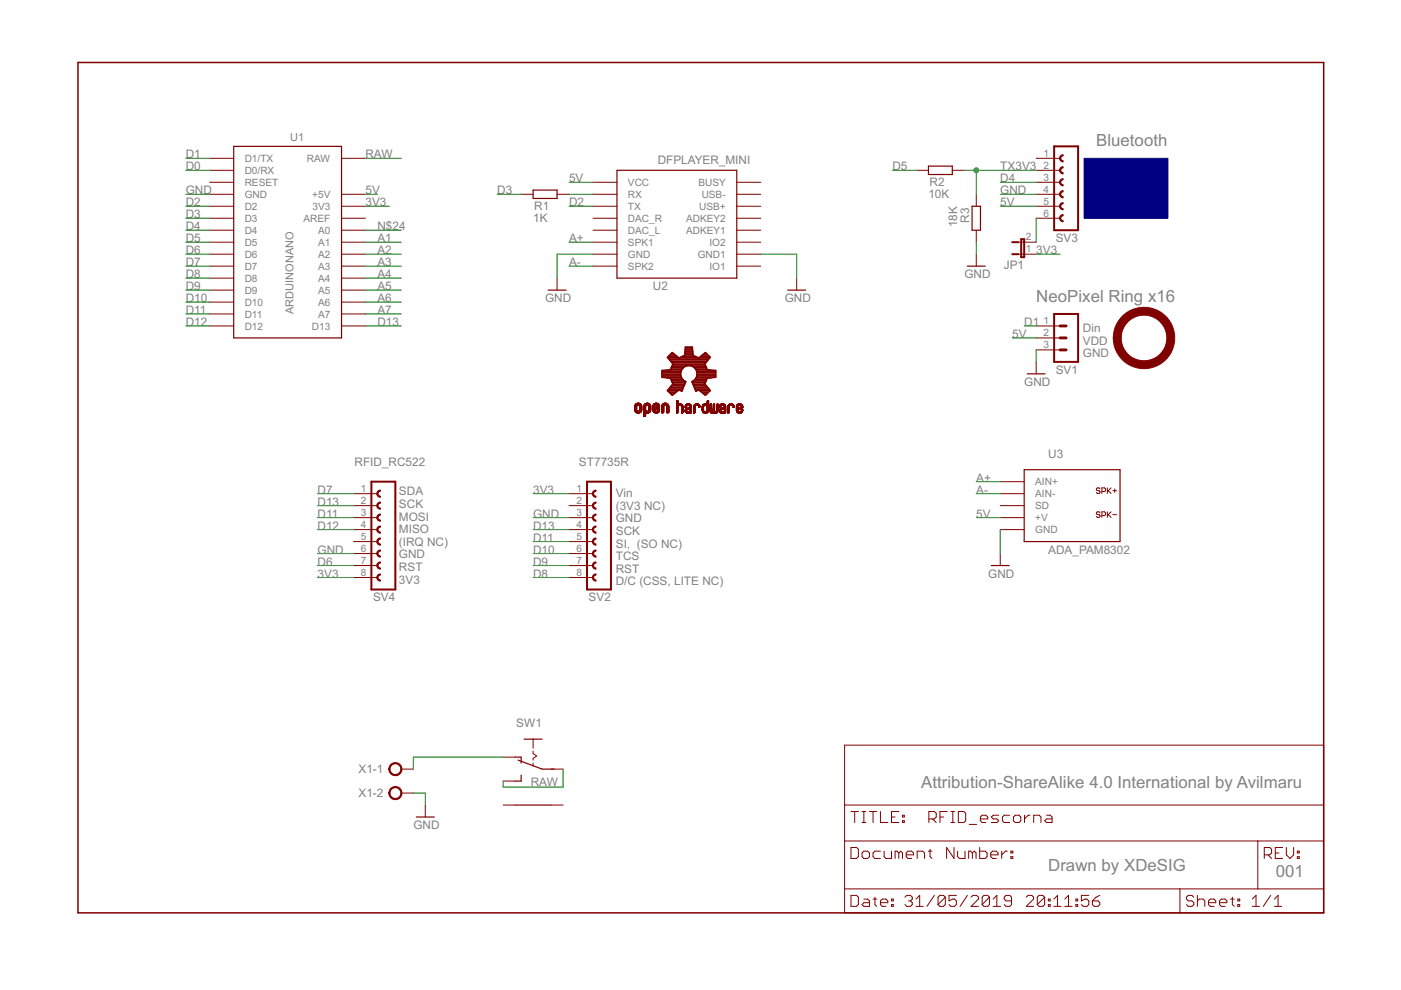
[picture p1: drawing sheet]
<svg xmlns="http://www.w3.org/2000/svg" width="297mm" height="210mm" viewBox="0 0 297 210" stroke-linecap="round" stroke-linejoin="round" font-family="sans-serif">
<g fill="#800000" stroke="#800000" stroke-width=".21">
<path d="M237.7 67.3a6.5 6.5 0 0 1 10.4 .9 6.5 6.5 0 0 1-3.8 9.7 6.5 6.5 0 0 1-8.3-6.3h1.7a4.8 4.8 0 0 1 7-4.3 4.8 4.8 0 0 1 .6 8.3 4.8 4.8 0 0 1-7.6-3.4v-.6h-1.7a6.4 6.4 0 0 1 1.7-4.3z" fill-rule="evenodd"/>
<path d="M80.1 109.2l.5-.2v.2a.51 .51 0 0 0-.4 .5 .51 .51 0 0 0 .4 .6v.2a.76 .76 0 0 1-.7-.5 .76 .76 0 0 1 .2-.8z" fill-rule="evenodd"/>
<path d="M80.1 106.7l.5-.3v.3a.51 .51 0 0 0-.4 .5 .51 .51 0 0 0 .4 .5v.3a.76 .76 0 0 1-.7-.5 .76 .76 0 0 1 .2-.8z" fill-rule="evenodd"/>
<path d="M80.1 104.1l.5-.2v.3a.51 .51 0 0 0-.4 .5 .51 .51 0 0 0 .4 .5v.2a.76 .76 0 0 1-.7-.4 .76 .76 0 0 1 .2-.9z" fill-rule="evenodd"/>
<path d="M80.1 114.3l.5-.2v.2a.51 .51 0 0 0-.4 .5 .51 .51 0 0 0 .4 .5v.3a.77 .77 0 0 1-.7-.5 .77 .77 0 0 1 .2-.8z" fill-rule="evenodd"/>
<path d="M80.1 111.7l.5-.2v.3a.51 .51 0 0 0-.4 .5 .51 .51 0 0 0 .4 .5v.3a.76 .76 0 0 1-.7-.5 .76 .76 0 0 1 .2-.9z" fill-rule="evenodd"/>
<path d="M80.1 121.9l.5-.2v.2a.51 .51 0 0 0-.4 .5 .51 .51 0 0 0 .4 .6v.2a.77 .77 0 0 1-.7-.5 .77 .77 0 0 1 .2-.8z" fill-rule="evenodd"/>
<path d="M80.1 119.4l.5-.3v.3a.51 .51 0 0 0-.4 .5 .51 .51 0 0 0 .4 .5v.3a.77 .77 0 0 1-.7-.5 .77 .77 0 0 1 .2-.8z" fill-rule="evenodd"/>
<path d="M80.1 116.8l.5-.2v.3a.51 .51 0 0 0-.4 .5 .51 .51 0 0 0 .4 .5v.2a.77 .77 0 0 1-.7-.4 .77 .77 0 0 1 .2-.9z" fill-rule="evenodd"/>
<path d="M125.8 109.2l.6-.2v.2a.51 .51 0 0 0-.6 .5 .51 .51 0 0 0 .6 .6v.2a.77 .77 0 0 1-.7-.5 .77 .77 0 0 1 .1-.8z" fill-rule="evenodd"/>
<path d="M125.8 106.7l.6-.3v.3a.51 .51 0 0 0-.6 .5 .51 .51 0 0 0 .6 .5v.3a.77 .77 0 0 1-.7-.5 .77 .77 0 0 1 .1-.8z" fill-rule="evenodd"/>
<path d="M125.8 104.1l.6-.2v.3a.51 .51 0 0 0-.6 .5 .51 .51 0 0 0 .6 .5v.2a.77 .77 0 0 1-.7-.4 .77 .77 0 0 1 .1-.9z" fill-rule="evenodd"/>
<path d="M125.8 114.3l.6-.2v.2a.51 .51 0 0 0-.6 .5 .51 .51 0 0 0 .6 .5v.3a.78 .78 0 0 1-.7-.5 .78 .78 0 0 1 .1-.8z" fill-rule="evenodd"/>
<path d="M125.8 111.7l.6-.2v.3a.51 .51 0 0 0-.6 .5 .51 .51 0 0 0 .6 .5v.3a.77 .77 0 0 1-.7-.5 .77 .77 0 0 1 .1-.9z" fill-rule="evenodd"/>
<path d="M125.8 121.9l.6-.2v.2a.51 .51 0 0 0-.6 .5 .51 .51 0 0 0 .6 .6v.2a.78 .78 0 0 1-.7-.5 .78 .78 0 0 1 .1-.8z" fill-rule="evenodd"/>
<path d="M125.8 119.4l.6-.3v.3a.51 .51 0 0 0-.6 .5 .51 .51 0 0 0 .6 .5v.3a.78 .78 0 0 1-.7-.5 .78 .78 0 0 1 .1-.8z" fill-rule="evenodd"/>
<path d="M125.8 116.8l.6-.2v.3a.51 .51 0 0 0-.6 .5 .51 .51 0 0 0 .6 .5v.2a.78 .78 0 0 1-.7-.4 .78 .78 0 0 1 .1-.9z" fill-rule="evenodd"/>
<path d="M224.9 38.1l.5-.2v.2a.51 .51 0 0 0-.5 .6 .51 .51 0 0 0 .5 .5v.2a.77 .77 0 0 1-.7-.5 .77 .77 0 0 1 .2-.8z" fill-rule="evenodd"/>
<path d="M224.9 35.6l.5-.3v.3a.51 .51 0 0 0-.5 .5 .51 .51 0 0 0 .5 .5v.3a.77 .77 0 0 1-.7-.5 .77 .77 0 0 1 .2-.8z" fill-rule="evenodd"/>
<path d="M224.9 33l.5-.2v.3a.51 .51 0 0 0-.5 .5 .51 .51 0 0 0 .5 .5v.2a.77 .77 0 0 1-.7-.4 .77 .77 0 0 1 .2-.9z" fill-rule="evenodd"/>
<path d="M224.9 43.2l.5-.2v.2a.51 .51 0 0 0-.5 .5 .51 .51 0 0 0 .5 .5v.3a.77 .77 0 0 1-.7-.5 .77 .77 0 0 1 .2-.8z" fill-rule="evenodd"/>
<path d="M224.9 40.6l.5-.2v.3a.51 .51 0 0 0-.5 .5 .51 .51 0 0 0 .5 .5v.3a.77 .77 0 0 1-.7-.5 .77 .77 0 0 1 .2-.9z" fill-rule="evenodd"/>
<path d="M224.9 45.7l.5-.2v.3a.51 .51 0 0 0-.5 .5 .51 .51 0 0 0 .5 .5v.2a.77 .77 0 0 1-.7-.4 .77 .77 0 0 1 .2-.9z" fill-rule="evenodd"/>
<path d="M82.8 162.1a1.4 1.4 0 0 1 2.2 .3 1.4 1.4 0 0 1-.8 2 1.4 1.4 0 0 1-1.8-1.3h.3a1.15 1.15 0 0 1 1.6-1.1 1.15 1.15 0 0 1 .3 1.9 1.15 1.15 0 0 1-1.9-.5v-.3h-.3z" fill-rule="evenodd"/>
<path d="M82.8 167.2a1.4 1.4 0 0 1 2.2 .2 1.4 1.4 0 0 1-.8 2.1 1.4 1.4 0 0 1-1.8-1.4h.3a1.15 1.15 0 0 1 1.6-1 1.15 1.15 0 0 1 .3 1.9 1.15 1.15 0 0 1-1.9-.6v-.3h-.3z" fill-rule="evenodd"/>
</g>
<path d="M16.5 13.3h264.1v180.2h-264.1z" fill="none" stroke="#800000" stroke-width=".32"/>
<g fill="none" stroke="#800000" stroke-width=".21">
<path d="M44.5 33.6h5.1M44.5 36.1h5.1M44.5 38.7h5.1M72.4 33.6h5.1M125.7 38.7h5.1M156.2 38.7h5.1M194.3 36.1h2.5M201.9 36.1h2.5M219.7 33.6h5.1M219.7 36.1h5.1M219.7 38.7h5.1M44.5 41.2h5.1"/>
<path d="M44.5 43.7h5.1M44.5 46.3h5.1M44.5 48.8h5.1M44.5 51.4h5.1M44.5 53.9h5.1M44.5 56.4h5.1M44.5 59h5.1M72.4 41.2h5.1M72.4 43.7h5.1M72.4 46.3h5.1M72.4 48.8h5.1M72.4 51.4h5.1"/>
<path d="M72.4 53.9h5.1M72.4 56.4h5.1M72.4 59h5.1M110.5 41.2h2.5M118.1 41.2h2.5M118.1 59v2.5M125.7 41.2h5.1M125.7 43.7h5.1M125.7 46.3h5.1M125.7 48.8h5.1M125.7 51.4h5.1M125.7 53.9h5.1"/>
<path d="M125.7 56.4h5.1M156.2 41.2h5.1M156.2 43.7h5.1M156.2 46.3h5.1M156.2 48.8h5.1M156.2 51.4h5.1M156.2 53.9h5.1M156.2 56.4h5.1M168.9 59v2.5M207 41.2v2.5M207 48.8v2.6M207 53.9v2.5"/>
<path d="M215.9 51.4h3.8M215.9 53.9h3.8M219.7 41.2h5.1M219.7 43.7h5.1M219.7 46.3h5.1M44.5 61.5h5.1M44.5 64.1h5.1M44.5 66.6h5.1M44.5 69.1h5.1M72.4 61.5h5.1M72.4 64.1h5.1M72.4 66.6h5.1"/>
<path d="M72.4 69.1h5.1M219.7 69.1h5.1M219.7 71.6h5.1M219.7 74.2h5.1M219.7 76.7v2.6M134.6 87h.4M134.6 86.9l.4 .1M134.6 86.9h.4M134.6 86.8h.4M134.6 86.7h.4M134.6 86.6h.4M134.6 86.5h.4"/>
<path d="M134.6 86.4h.4M134.6 86.3h.4M134.6 86.2h.4M134.6 86.1h.4M134.6 87.1l.6 .1M134.6 87.1h.5M134.6 87l.5 .1M134.6 86h.4M134.7 87.2h.6M134.7 87.2h1.3M134.7 85.8h1.3M134.7 85.7l1.2 .1"/>
<path d="M134.7 87.3h1.2M134.7 85.7h1.2M134.8 87.4h1M134.8 85.7h1M134.9 87.4h.9M134.9 85.6h.9M134.9 87.5h.8M135 85.6h.7M135 87.5h.6M135.1 85.5h.5M135.1 86h-.5M135.2 85.9h-.6"/>
<path d="M135.2 87.6h.2M135.4 85.9h.6M135.6 86h.4M135.6 87.1h.4M135.6 86.1h.5M135.7 86.9h.4M135.7 86.8h.4M135.7 86.7h.4M135.7 86.6h.4M135.7 86.5h.4M135.7 86.4h.4M135.7 86.3h.4"/>
<path d="M135.7 86.2h.4M135.7 86.1h.4M135.9 87.3h-1.2M136 85.9h-1.3M136 87.2h-.6M136 87.1l-.5 .1M136 87.1h-.4M136.1 87h-.5M136.5 88.2h.2M136.5 88.1h.4M136.5 88h.4M136.5 87.9h.4"/>
<path d="M136.5 87.8h.4M136.5 87.7h.4M136.5 87.6h.4M136.5 87.4h1.2M136.5 87.2h.7M136.5 87.1l.6 .1M136.5 87.1h.5M136.5 87l.5 .1M136.5 87h.4M136.5 86.9h.4M136.5 86.8h.4M136.5 86.7h.4"/>
<path d="M136.5 86.6h.4M136.5 86.5h.4M136.5 86.4h.4M136.5 86.3h.4M136.5 86.2h.4M136.5 86.1h.4M136.5 88.3h.2M136.6 85.8h1.3M136.7 85.7l1.1 .1M136.7 85.7h1.1M136.7 85.7h1M136.8 85.6h.9"/>
<path d="M136.9 88.2h-.4M136.9 85.5l.7 .1M136.9 86.1h-.4M137 86h-.5M137 85.5h.5M137.1 85.9h-.5M137.2 87.6h.1M137.3 87.2h.6M137.4 85.9h.5M137.5 87.1h.4M137.5 86h.4M137.5 86h.5"/>
<path d="M137.5 87.5l-1 .1M137.5 87h.5M137.5 86.1h.5M137.6 86.9h.4M137.6 86.8h.4M137.6 86.7h.4M137.6 86.6h.4M137.6 86.5h.4M137.6 86.4h.4M137.6 86.3h.4M137.6 86.2h.4M137.6 86.1h.4"/>
<path d="M137.6 87.5h-1.1M137.7 87.4l-1.2 .1M137.8 87.3l-1.3 .1M137.8 87.3h-1.3M137.9 87.2h-1.4M137.9 85.9h-1.3M137.9 87.1l-.5 .1M138 87h-.5M138.4 87.1h.5M138.4 87l.5 .1M138.4 87h.4M138.4 86.9h.4"/>
<path d="M138.4 86.9h.5M138.4 86.6h1.1M138.4 86.4h1.4M138.4 86.3l.4 .1M138.4 86.3h.4M138.4 86.2h.4M138.4 86.1h.4M138.5 87.1l.5 .1M138.5 87.2h.6M138.5 87.2h1.3M138.5 85.9h1.3M138.5 85.8h1.3"/>
<path d="M138.5 87.3h1.2M138.6 85.8h1.2M138.6 87.3h1.1M138.6 85.7h1.1M138.6 87.4h1M138.7 85.7h1M138.7 87.4h.9M138.7 85.6h.9M138.8 87.5h.7M138.8 85.6h.7M138.8 86.2h-.4M138.8 87.5h.6"/>
<path d="M138.9 86h-.5M138.9 85.5h.5M139 86.8h-.6M139 86.4h.8M139 85.9h-.5M139 87.6h.3M139.1 86.8h-.7M139.1 86.3h.7M139.2 86.7h-.8M139.2 87.2h.6M139.3 86.3h.5M139.3 85.9h.5"/>
<path d="M139.3 86.7h-.9M139.3 86.2h.5M139.4 86h.4M139.4 87.1h.4M139.4 87h.4M139.4 86.1h.4M139.5 86.9h.3M139.5 86.6h-1.1M139.5 86.8h.3M139.6 86.8h.2M139.6 86.7h.2M139.7 86.5h-1.3"/>
<path d="M139.8 86.7h.1M139.8 86.4l-1.4 .1M139.8 87.1l-.5 .1M140.3 87.5h.3M140.3 87.4h.4M140.3 87.3h.4M140.3 87.2h.4M140.3 87.1h.4M140.3 87h.4M140.3 86.9h.4M140.3 86.8h.4M140.3 86.7h.4"/>
<path d="M140.3 86.6h.4M140.3 86.5h.4M140.3 86.4h.4M140.3 86.3h.4M140.3 86.2h.4M140.3 86.1h.4M140.3 87.5h.2M140.4 85.8h1.3M140.5 85.7l1.1 .1M140.5 85.7h1.1M140.6 85.6h.9M140.7 87.4l-.4 .1"/>
<path d="M140.7 85.6h.7M140.7 86.1h-.4M140.8 86h-.5M140.8 85.5h.5M140.8 86h-.4M140.9 85.9h-.5M141.2 85.9h.5M141.3 86h.5M141.4 86.1h.4M141.4 87.5h.3M141.4 87.4h.4M141.4 87.3h.4"/>
<path d="M141.4 87.2h.4M141.4 87.1h.4M141.4 87h.4M141.4 86.9h.4M141.4 86.8h.4M141.4 86.7h.4M141.4 86.6h.4M141.4 86.5h.4M141.4 86.4h.4M141.4 86.3h.4M141.4 86.2h.4M141.4 87.5h.2"/>
<path d="M141.7 85.9h-1.3M141.8 87.4l-.4 .1M143.4 87.5h.3M143.4 87.4h.3M143.4 87.3h.3M143.4 87.2h.3M143.4 87.1h.3M143.4 87h.3M143.4 86.9h.3M143.4 86.8h.3M143.4 86.7h.3M143.4 86.6h.3"/>
<path d="M143.4 86.5h.3M143.4 86.4h.3M143.4 86.3h.3M143.4 86.2h.3M143.4 86.1h.4M143.4 86h.4M143.4 85.9h1.3M143.4 85.8h1.3M143.4 85.7l1.2 .1M143.4 85.7h1.1M143.4 85.6l.4 .1M143.4 85.6h.3"/>
<path d="M143.4 85.5h.3M143.4 85.4h.3M143.4 85.3h.3M143.4 85.2h.3M143.4 85.1h.3M143.4 85h.3M143.5 87.6h.1M143.5 85h.2M143.7 87.5l-.3 .1M143.7 86.2l-.3 .1M143.8 86.1h-.4M143.8 85.7h.6"/>
<path d="M143.9 86h-.5M144 85.6h.3M144.1 85.9h-.7M144.2 85.9h.5M144.3 86h.5M144.4 86h.4M144.4 86.1h.4M144.5 86.1h.3M144.5 86.2h.3M144.5 87.4h.3M144.5 87.3h.3M144.5 87.2h.3"/>
<path d="M144.5 87.1h.3M144.5 87h.3M144.5 86.9h.3M144.5 86.8h.3M144.5 86.7h.3M144.5 86.6h.3M144.5 86.5h.3M144.5 86.4h.3M144.5 86.3h.3M144.5 87.6h.1M144.7 87.5l-.2 .1M144.8 87.5h-.3"/>
<path d="M145.2 87.1h.4M145.2 87.1h.3M145.2 86.2h.3M145.3 87.2h.3M145.3 86.2h.3M145.3 87.3h.5M145.3 87.3l.8 .1M145.4 87.4h.7M145.4 87.4l.8 .1M145.4 86.4h-.1M145.4 85.9h1.1M145.4 85.8h1.1"/>
<path d="M145.5 87.5h.7M145.5 86.3l-.3 .1M145.5 85.8h.9M145.5 86.6h1.1M145.5 86.3h-.3M145.5 85.7h.8M145.6 87h-.4M145.6 86.1h-.3M145.6 87.6h.5M145.6 86.9l-.3 .1M145.6 85.7h.6M145.7 86.6h.9"/>
<path d="M145.7 86h-.4M145.7 86.9h-.4M145.8 85.6h.3M145.8 86.5h.8M145.8 87.6h.1M145.9 86.8h-.6M145.9 85.9h-.5M145.9 87.3h.2M145.9 86.5h.7M146 85.9h.5M146 86.8h-.6M146 86.4h.6"/>
<path d="M146.1 86.7h-.7M146.1 86h.5M146.2 86.4h.4M146.2 86h.4M146.3 86.3h.3M146.3 86.1h.3M146.3 86.7h.3M146.3 86.2h.3M146.3 87.6h.1M146.3 87.4h.3M146.3 87.3h.3M146.3 87.2h.3"/>
<path d="M146.3 87.1h.3M146.3 87h.3M146.3 86.9h.3M146.3 86.8h.3M146.6 87.5l-.3 .1M146.6 87.5h-.3M146.6 86.7h-1.1M147.1 87.5h.2M147.1 87.4h.3M147.1 87.3h.3M147.1 87.2h.3M147.1 87.1h.3"/>
<path d="M147.1 87h.3M147.1 86.9h.3M147.1 86.8h.3M147.1 86.7h.3M147.1 86.6h.3M147.1 86.5h.3M147.1 86.4h.3M147.1 86.3h.3M147.1 86.2h.3M147.1 86.1h.3M147.1 87.6h.1M147.2 85.9h1.1"/>
<path d="M147.2 85.8h1.1M147.3 87.5l-.2 .1M147.3 85.8h.9M147.3 85.7h.9M147.4 87.4l-.3 .1M147.4 86.1h-.3M147.5 86h-.4M147.5 85.7h.5M147.6 85.6h.3M147.7 85.9h-.5M147.8 85.9h.5M148 86h.4"/>
<path d="M148.1 86.1h.3M148.1 86.2h.3M148.1 86.3h.3M148.4 86.3l-.2 .1M148.9 87l.3 .1M148.9 87h.3M148.9 86.9h.3M148.9 86.8h.3M148.9 86.7h.3M148.9 86.6h.3M148.9 86.5h.3M148.9 86.4h.3"/>
<path d="M148.9 86.3h.3M148.9 86.2h.3M148.9 87.1l.3 .1M148.9 87.1h.3M148.9 86.1h.3M148.9 87.2l.5 .1M148.9 87.2h.4M148.9 87.3h.6M149 87.3h1.1M149 85.9h1.2M149 87.4h1.1M149 85.8h1.2"/>
<path d="M149.1 87.4h1M149.1 85.8h1.1M149.2 87.5h.8M149.2 85.7h1M149.2 86.2h-.3M149.2 87.5h.7M149.2 86.1h-.3M149.3 86h-.4M149.3 85.7h.5M149.3 87.6h.5M149.4 86h-.5M149.4 85.6h.4"/>
<path d="M149.5 87.6h.1M149.5 85.9h-.5M149.6 85.9h.6M149.8 86h.4M149.8 87.2h.4M149.9 87.2h.3M149.9 86.1h.3M149.9 87.1h.3M149.9 85.7h.3M149.9 87h.3M149.9 86.9h.3M149.9 86.8h.3"/>
<path d="M149.9 86.7h.3M149.9 86.6h.3M149.9 86.5h.3M149.9 86.4h.3M149.9 86.3h.3M149.9 86.2h.3M149.9 85.6h.3M149.9 85.5h.3M149.9 85.4h.3M149.9 85.3h.3M149.9 85.2h.3M149.9 85.1h.3"/>
<path d="M149.9 85h.3M150 85h.2M150.2 87.3h-.5M150.2 87.1l-.3 .1M150.5 87.1h.3M150.5 87h.3M150.5 86.9h.3M150.5 86.8h.3M150.5 86.7h.3M150.5 86.6h.3M150.5 86.5h.3M150.5 86.4h.3"/>
<path d="M150.5 86.3h.3M150.5 86.2h.3M150.5 86.1h.3M150.5 86h.3M150.5 85.9h.3M150.5 85.8h.3M150.5 87.2h.4M150.5 85.7h.3M150.6 87.3h1.6M150.6 87.3h.4M150.6 87.4h1.5M150.7 87.5h1.4"/>
<path d="M150.7 85.7h.1M150.7 87.5h1.3M150.8 87.6h.4M151.1 87.6h.1M151.1 87.3h.6M151.2 87.3h.4M151.2 87.2h.3M151.2 87.1h.3M151.2 87h.3M151.2 86.9h.3M151.2 86.8h.3M151.2 86.7h.3"/>
<path d="M151.2 86.6h.3M151.2 86.5h.3M151.2 86.4h.3M151.2 86.3h.3M151.2 86.2h.3M151.2 86.1h.3M151.2 86h.3M151.2 85.9h.3M151.2 85.8h.3M151.2 85.7h.3M151.3 85.7h.2M151.4 85.7h.1"/>
<path d="M151.5 87.6h.4M151.8 87.3h.4M151.9 87.3h.3M151.9 87.2h.3M151.9 87.1h.3M152 87h.2M152 86.9h.2M152 86.8h.2M152 86.7h.2M152 86.6h.2M152 86.5h.2M152 86.4h.2"/>
<path d="M152 86.3h.2M152 86.2h.2M152 86.1h.2M152 86h.2M152 85.9h.2M152 85.8h.2M152 85.7h.2M152.1 85.7h.1M152.5 87.2h.3M152.5 87.1h.3M152.5 87h.3M152.5 87.2l.4 .1"/>
<path d="M152.5 86.2h.3M152.5 87.3l.9 .1M152.5 87.3h.5M152.6 87.4h.8M152.6 86.4h-.1M152.7 87.4l.7 .1M152.7 85.9h1M152.7 85.8h1M152.7 87.5h.7M152.7 86.3l-.2 .1M152.7 85.8h.9M152.8 87.5h.6"/>
<path d="M152.8 86.3h-.3M152.8 85.7h.8M152.8 86.1h-.3M152.8 87h-.3M152.9 86.1h-.4M152.9 87.6h.5M152.9 86.9h-.4M152.9 86.6h1M152.9 86h-.4M152.9 85.7h.6M153 86.9h-.5M153 86h-.4"/>
<path d="M153 85.6h.4M153 86.5h.9M153.1 86.8h-.6M153.2 87.3h.1M153.2 86.5h.7M153.2 85.9h-.6M153.2 85.9h.6M153.2 86.8h-.6M153.3 86.4h.6M153.4 86.7h-.8M153.4 86h.4M153.4 86.4h.5"/>
<path d="M153.5 86h.3M153.5 86.7h-.8M153.5 86.1h.3M153.5 86.3h.4M153.5 86.1h.4M153.6 86.7h.3M153.6 86.2h.3M153.6 87.4h.3M153.6 87.3h.3M153.6 87.2h.3M153.6 87.1h.3M153.6 87h.3"/>
<path d="M153.6 86.9h.3M153.6 86.8h.3M153.6 87.6h.1M153.8 87.5l-.2 .1M153.8 87.5h-.2M153.9 87.4l-.3 .1M153.9 86.6h-1.1M154.3 87.6h.1M154.3 87.5h.3M154.3 87.4h.3M154.3 87.3h.3M154.3 87.2h.3"/>
<path d="M154.3 87.1h.3M154.3 87h.3M154.3 86.9h.3M154.3 86.8h.3M154.3 86.7h.3M154.3 86.6h.3M154.3 86.5h.3M154.3 86.4h.3M154.3 86.3h.3M154.3 86.2h.3M154.5 85.9h1M154.5 85.8h1"/>
<path d="M154.5 85.8h.9M154.6 87.5l-.3 .1M154.6 85.7h.8M154.6 86.2h-.3M154.6 86.1h-.3M154.7 86.1h-.4M154.7 85.7h.6M154.7 86h-.4M154.8 86h-.4M154.8 85.6h.4M155 85.9h-.6M155 85.9h.6"/>
<path d="M155.2 86h.4M155.3 86h.3M155.3 86.1h.4M155.4 86.2h.3M155.4 86.1h.3M155.4 86.3h.2M155.7 86.3h-.3M156.1 87.1h.4M156.1 87l.3 .1M156.1 87h.3M156.1 86.6h1.2M156.1 86.5h.3"/>
<path d="M156.1 86.4h.3M156.1 86.3h.3M156.1 86.2h.3M156.1 87.1l.4 .1M156.1 86.1h.3M156.2 87.2h.3M156.2 87.2h.4M156.2 87.3h.5M156.2 87.3l1.2 .1M156.3 85.9h1.1M156.3 85.8h1M156.3 87.4h1"/>
<path d="M156.4 85.8h.8M156.4 87.5h.8M156.4 85.7h.8M156.4 86.2h-.3M156.5 86.9l-.4 .1M156.5 86.1h-.4M156.5 86h-.3M156.5 85.7h.6M156.6 86.9h-.5M156.6 87.6h.5M156.6 86h-.4M156.6 85.6h.4"/>
<path d="M156.7 86.8h-.6M156.8 85.9h-.6M156.8 87.6h.1M156.8 86.8h-.7M156.8 85.9h.6M156.9 86.7h-.8M157 86.4h.5M157 86h.4M157.1 86.7h-1M157.1 86.3h.4M157.1 86h.4M157.1 87.2h.4"/>
<path d="M157.1 86.1h.4M157.2 87.1h.3M157.2 86.1h.3M157.2 86.3h.3M157.2 86.2h.3M157.2 87h.3M157.2 86.9h.3M157.2 86.6h-1.1M157.3 86.9h.2M157.3 87.4h-1M157.4 86.8h.1M157.4 87.3h-.5"/>
<path d="M157.4 87.2l-.4 .1M157.4 86.5h-.8M157.5 87.1h-.4M157.5 86.4l-.8 .1M157.5 86.4h-.7M75 104.7h5M75 107.2h5M75 109.7h5M75 112.3h5M75 114.8h5M75 117.4h5M75 119.9h5"/>
<path d="M120.6 104.7h5.1M120.6 107.2h5.1M120.6 109.7h5.1M120.6 112.3h5.1M120.6 114.8h5.1M120.6 117.4h5.1M120.6 119.9h5.1M212.1 102.1h5M212.1 104.7h5M212.1 107.2h5M212.1 109.7h5M212.1 112.3h5"/>
<path d="M212.1 117.4v2.5M233.2 103.7l-.2-.3h-.4l-.1 .4 .1 .2h.4l.2 .4-.2 .2h-.4l-.1-.2M233.2 108.7l-.2-.2h-.4l-.1 .4 .1 .2h.4l.2 .4-.2 .2h-.4l-.1-.2M233.6 104.2h.6l.2-.2v-.3l-.2-.3h-.6v1.2M233.6 109.3h.6l.2-.2v-.4l-.2-.2h-.6v1.2M234.8 103.4v1.2M234.8 108.5v1.2M235 104l.6 .6M235 109.1l.6 .6M235.6 103.4l-.8 .8M235.6 108.5l-.8 .8M235.9 104h.8"/>
<path d="M235.9 109.1h.8M236.3 103.7v.7M75 122.4h5M120.6 122.4h5.1M113 156.7v1.9M113 159.3v.5l.8 .5-.8 .5v.4M179.1 158h101.5v35.5h-101.5zM85.1 163.1h2.5M85.1 168.1h2.5M90.2 170.7v2.5M106.7 170.7h2.5M106.7 160.5h2.5"/>
<path d="M106.7 165.6h2.5M113 161.8v.6M116.8 170.7h2.6M116.8 163.1h2.6M179.1 178.3h101.5M179.1 170.7h101.5M180.4 179.7h1.2l.4 .4v1.5l-.4 .4h-1.2zM180.4 172.1h1.6M181.2 172.1v2.3M182.8 172.1h.8M182.8 174.4h.8M183.2 172.1v2.3"/>
<path d="M184.3 172.1h1.6M185.1 172.1v2.3M186.7 172.1v2.3h1.5M189 173.2h.8M190.6 172.1h-1.6v2.3h1.6M191.3 174h.4v.4h-.4zM191.3 172.8h.4v.4h-.4zM196.9 173.6h1.2l.4-.4v-.8l-.4-.3h-1.2v2.3M197.7 173.6l.8 .8M199.3 173.2h.8M200.8 172.1h-1.5v2.3M201.6 172.1h.8"/>
<path d="M201.6 174.4h.8M202 172.1v2.3M202.3 179.7v2.3l-1.6-2.3v2.3M203.2 172.1h1.1l.4 .3v1.6l-.4 .4h-1.1zM205.5 174.8h1.6M207.7 179.7v2.3h1.2l.4-.4v-.8l-.4-.3h-1.2M207.9 173.6h1.5v-.4l-.4-.4h-.8l-.3 .4v.8l.3 .4h.8M211.8 172.8h-1.2l-.4 .4 .4 .4h.8l.4 .4-.4 .4h-1.2M214.1 172.8h-1.2l-.4 .4v.8l.4 .4h1.2M214.9 173.2l.4-.4h.7l.4 .4v.8l-.4 .4h-.7l-.4-.4zM217.2 172.8v1.6M218.4 172.8h-.4l-.8 .8"/>
<path d="M219.2 174.4v-1.6h1.1l.4 .4v1.2M221.9 172.8h.8l.4 .4v1.2h-1.2l-.4-.4 .4-.4h1.2M266.7 178.3v10.2M271.9 179.7h-1.5v2.3h1.5M272.7 179.7v1.6l.8 .7 .8-.7v-1.6M179.1 188.5h101.5M180.4 189.8h1.2l.4 .4v1.6l-.4 .4h-1.2zM182.8 180.8l.4-.3h.7l.4 .3v.8l-.4 .4h-.7l-.4-.4zM183.2 190.6h.7l.4 .4v1.2h-1.1l-.4-.4 .4-.4h1.1M185.1 190.6h.8M185.5 190.2v1.6l.4 .4M186.7 191.4h1.5v-.4l-.4-.4h-.8l-.3 .4v.8l.3 .4h.8"/>
<path d="M186.7 180.5h-1.2l-.4 .3v.8l.4 .4h1.2M187.5 180.5v1.1l.3 .4h1.2v-1.5M189 191.8h.4v.4h-.4zM189 190.6h.4v.4h-.4zM190.6 180.8l-.4-.3h-.4v1.5M190.6 180.8l.4-.3 .3 .3v1.2M190.6 180.8v1.2M191.9 190.2l.4-.4h.7l.4 .4v.4l-.4 .4M192.1 181.3h1.6v-.5l-.4-.3h-.8l-.4 .3v.8l.4 .4h.8M192.6 191h.4M193 191l.4 .4v.4l-.4 .4h-.7l-.4-.4M194.2 192.2h1.5"/>
<path d="M194.2 190.6l.8-.8v2.4M194.5 182v-1.5h1.1l.4 .3v1.2M196.8 180.5h.8M197.2 180.1v1.5l.4 .4M198.1 189.8l-1.6 2.4M200.4 190.2v1.6l-.4 .4h-.7l-.4-.4M200.4 190.2l-.4-.4h-.7l-.4 .4v1.6M200.4 190.2l-1.5 1.6M202.8 189.8h-1.6v1.2l.8-.4h.4l.4 .4v.8l-.4 .4h-.8l-.4-.4M203 180.5v1.1l.4 .4h1.2v-1.5M205.1 189.8l-1.5 2.4M205.9 190.2l.4-.4h.8l.4 .4v.4l-1.6 1.6h1.6"/>
<path d="M206.2 180.8l-.4-.3h-.4v1.5M206.2 180.8v1.2M206.2 180.8l.3-.3 .4 .3v1.2M209.8 190.2v1.6l-.4 .4h-.8l-.4-.4M209.8 190.2l-.4-.4h-.8l-.4 .4v1.6M209.8 190.2l-1.6 1.6M210.1 181.3h1.5v-.5l-.4-.3h-.8l-.3 .3v.8l.3 .4h.8M210.6 192.2h1.5M210.6 190.6l.7-.8v2.4M212.4 180.5v1.5M213.6 180.5h-.4l-.8 .8M214.3 181.6h.4v.4h-.4z"/>
<path d="M214.3 180.5h.4v.3h-.4zM214.5 191h-1.2l-.4-.4v-.4l.4-.4h.8l.4 .4v1.6l-.4 .4h-.8l-.4-.4M217.6 190.2l.4-.4h.8l.3 .4v.4l-1.5 1.6h1.5M221.5 190.2v1.6l-.4 .4h-.8l-.4-.4M221.5 190.2l-.4-.4h-.8l-.4 .4v1.6M221.5 190.2l-1.6 1.6M222.3 191.8h.4v.4h-.4zM222.3 190.6h.4v.4h-.4zM223.4 192.2h1.6M223.4 190.6l.8-.8v2.4M225.8 192.2h1.5M225.8 190.6l.7-.8v2.4"/>
<path d="M228.1 191.8h.4v.4h-.4zM228.1 190.6h.4v.4h-.4zM230.8 189.8h-1.5v1.2l.8-.4h.3l.4 .4v.8l-.4 .4h-.7l-.4-.4M231.6 191h1.2l.4 .4v.4l-.4 .4h-.8l-.4-.4zM233.2 189.8l-.8 .4-.8 .8M250.2 188.5v5M253.1 190.2l-.4-.4h-.8l-.4 .4v.4l.4 .4h.8l.4 .4v.4l-.4 .4h-.8l-.4-.4M253.9 191l.4-.4h.8l.3 .4v1.2M253.9 189.8v2.4M256.2 191.4h1.6v-.4l-.4-.4h-.8l-.4 .4v.8l.4 .4h.8M258.6 191.4h1.5v-.4l-.4-.4h-.7l-.4 .4v.8l.4 .4h.7M260.9 190.6h.8"/>
<path d="M261.3 190.2v1.6l.4 .4M262.4 191.8h.4v.4h-.4zM262.4 190.6h.4v.4h-.4zM265.5 192.2h1.6M265.5 190.6l.8-.8v2.4M268.1 181.3h1.1l.4-.5v-.7l-.4-.4h-1.1v2.3M268.8 181.3l.8 .7M269.4 189.8l-1.6 2.4M270.2 192.2h1.5M270.2 190.6l.8-.8v2.4M270.4 180.8h.8M275.1 181.6h.4v.4h-.4z"/>
<path d="M275.1 180.5h.4v.3h-.4z"/>
</g>
<g fill="none" stroke="#800000" stroke-width=".25">
<path d="M49.6 31h22.8v40.6h-22.8zM130.8 36.1h25.4v22.9h-25.4zM196.8 35.2h5.1v1.8h-5.1zM113 40.3h5.1v1.8h-5.1zM205.1 56.4h3.8M206.1 43.7h1.8v5.1h-1.8zM116.2 61.5h3.8M167 61.5h3.8M217.8 79.3h3.8M217.1 99.6h20.4v15.2h-20.4zM210.2 119.9h3.8M111.1 156.7h3.8"/>
<path d="M88.3 173.2h3.8M109.2 160.5h1.3v1.3M109.2 170.7h7.6M109.9 161.2l5 1.9h2.6M110.5 164.3v1.3h-1.3"/>
</g>
<path d="M223.5 31h5.1v17.8h-5.1zM214.6 53.9h1.3M214.6 51.4h1.3M216.5 50.7h.6v3.8h-.6zM223.5 66.6h5.1v10.1h-5.1zM78.7 102.1h5.1v22.9h-5.1zM124.5 102.1h5v22.9h-5z" fill="none" stroke="#800000" stroke-width=".42"/>
<path d="M224.8 74.2h1.2M224.8 71.6h1.2M224.8 69.1h1.2" fill="none" stroke="#800000" stroke-width=".61"/>
<g fill="none" stroke="#800000" stroke-width=".38">
<path d="M140.4 79.7h3.9M140.4 79.4h3.9M140.4 79h3.9M140.4 78.7h4M141.6 75.9h2.3M141.8 75.5h1.7M141.9 76.2h8.3M142.1 75.2h.9M142.2 76.6h7.7M142.2 78.3h2.3M142.3 78l-.1 .4-1.8 .2v1.4l1.8 .2 .5 1.2-1.2 1.4 1 1 1.5-1.2 .5 .3 .9-2-.3-.1M142.3 78h2.5"/>
<path d="M142.5 74.8h.1M142.5 77.6h2.9M142.5 76.9h7.1M142.7 77.3h6.7M144.1 75.9h3.9M144.9 75.5h2.3M145.2 75.2h1.7M145.2 74.8h1.7M145.3 74.5h1.5M145.3 74.1h1.5M145.3 73.8h1.5M146.7 77.6h2.9"/>
<path d="M147.3 78a1.79 1.79 0 0 0-2.5 0 1.79 1.79 0 0 0-.1 2.4M147.3 78l.3 .4 .2 .6M147.3 78h2.5M147.6 78.3h2.3M147.7 78.7h4M147.8 79.7h3.9M147.8 79h3.9M147.8 79.4h3.9M148.2 75.9h2.3M148.6 75.5h1.7M149.1 75.2h.9M149.5 74.8h.1"/>
<path d="M149.6 77.6l.2 .4M149.6 77.6l-.2-.4 1.2-1.4-1-1-1.5 1.1-1.2-.4-.2-1.9h-1.3l-.2 1.9-1.2 .4-1.5-1.1-1 1 1.2 1.4-.4 .8M149.8 78l.1 .4 1.8 .2v1.4l-1.8 .2-.5 1.2 1.2 1.4-1 1-1.5-1.2-.5 .3-.9-2a1.77 1.77 0 0 0 1.1-1.9M141.4 80.1h3.1M141.6 82.9h2.1M141.8 82.5h2.9M142 83.2h1.2M142 82.2h2.8M142.3 80.4h2.4M142.3 83.6h.5M142.3 81.8h2.7M142.4 80.8h2.7"/>
<path d="M142.6 81.1h2.7M142.6 81.5h2.5M144.5 82.9h.1M144.7 80.4l.4 .4M146.8 81.1h2.7M147 81.5h2.5M147 80.8h2.7M147.1 81.8h2.7M147.3 82.2h2.8M147.4 82.5h2.9M147.4 80.4h2.4M147.5 82.9h.1"/>
<path d="M147.6 80.1h3.1M148.4 82.9h2.1M148.9 83.2h1.2M149.3 83.6h.5"/>
</g>
<path d="M229.8 33.6h17.8v12.7h-17.8z" fill="#000080" stroke="#000080" stroke-width=".21"/>
<g fill="none" stroke="#008000" stroke-width=".21">
<path d="M39.4 33.6h5.1M39.4 36.1h5.1M77.5 33.6h7.6M120.6 38.7h5.1M189.2 36.1h5.1M204.4 36.1h15.3M207 36.1v5.1M212.1 38.7h7.6M39.4 41.2h5.1M39.4 53.9h5.1M39.4 59h5.1M39.4 56.4h5.1"/>
<path d="M39.4 51.4h5.1M39.4 48.8h5.1M39.4 43.7h5.1M39.4 46.3h5.1M77.5 41.2h2.5M77.5 53.9h7.6M77.5 59h7.6M77.5 56.4h7.6M77.5 51.4h7.6M77.5 48.8h7.6M77.5 43.7h5M105.4 41.2h5.1"/>
<path d="M120.6 41.2h5.1M120.6 56.4h5.1M120.6 51.4h5.1M120.6 43.7h5.1M125.7 53.9h-7.6v5.1M161.3 53.9h7.6v5.1M207 51.4v2.5M212.1 41.2h7.6M212.1 43.7h7.6M219.7 53.9h5.1M219.7 46.3v5.1M39.4 66.6h5.1"/>
<path d="M39.4 64.1h5.1M39.4 61.5h5.1M39.4 69.1h5.1M77.5 66.6h7.6M77.5 64.1h7.6M77.5 61.5h7.6M77.5 69.1h7.6M214.6 71.6h5.1M217.1 69.1h2.6M219.7 74.2v2.5M67.3 117.4h7.7M67.3 109.7h7.7"/>
<path d="M67.3 104.7h7.7M67.3 119.9h7.7M67.3 107.2h7.7M67.3 112.3h7.7M113 117.4h7.6M113 109.7h7.6M113 104.7h7.6M113 119.9h7.6M113 112.3h7.6M113 114.8h7.6M207 109.7h5.1M207 104.7h5.1"/>
<path d="M207 102.1h5.1M212.1 112.3v5.1M67.3 122.4h7.7M113 122.4h7.6M87.6 168.1h2.6v2.6M106.7 160.5h-19.1v2.6M119.4 163.1v3.8h-12.7v-1.3"/>
</g>
<circle cx="207" cy="36.1" r=".51" fill="#008000" stroke="#008000" stroke-width=".21"/>
<g font-size="4" fill="#808080">
<text x="232.4" y="31">Bluetooth</text>
<text x="219.7" y="64">NeoPixel Ring x16</text>
<text x="195.3" y="167.1">Attribution-ShareAlike 4.0 International by Avilmaru</text>
<text x="222.2" y="184.7">Drawn by XDeSIG</text>
<text x="270.5" y="185.9">001</text>
</g>
<g font-size="2.8" fill="#808080">
<text x="39.4" y="33.6">D1</text>
<text x="77.5" y="33.6">RAW</text>
<text x="139.4" y="34.8">DFPLAYER_MINI</text>
<text x="39.4" y="41.2">GND</text>
<text x="39.4" y="36.1">D0</text>
<text x="77.5" y="41.2">5V</text>
<text x="105.4" y="41.2">D3</text>
<text x="120.7" y="38.6">5V</text>
<text x="189.2" y="36.1">D5</text>
<text x="196.8" y="41.9">10K</text>
<text x="197.1" y="39.4">R2</text>
<text x="212.1" y="41.2">GND</text>
<text x="212.1" y="36.1">TX3V3</text>
<text x="212.1" y="38.6">D4</text>
<text x="39.4" y="46.3">D3</text>
<text x="39.4" y="43.7">D2</text>
<text x="77.5" y="43.7">3V3</text>
<text x="113" y="47">1K</text>
<text x="113.3" y="44.5">R1</text>
<text x="120.7" y="43.7">D2</text>
<text x="205.4" y="47.2" transform="rotate(-90 205.4 47.2)">R3</text>
<text x="212.1" y="43.7">5V</text>
<text x="39.4" y="51.3">D5</text>
<text x="39.4" y="48.8">D4</text>
<text x="39.4" y="53.9">D6</text>
<text x="80" y="53.9">A2</text>
<text x="80" y="51.3">A1</text>
<text x="80" y="48.8">N$24</text>
<text x="120.7" y="51.3">A+</text>
<text x="202.9" y="48.2" transform="rotate(-90 202.9 48.2)">18K</text>
<text x="219.7" y="53.9">3V3</text>
<text x="223.8" y="51.3">SV3</text>
<text x="39.4" y="59">D8</text>
<text x="39.4" y="56.4">D7</text>
<text x="80" y="59">A4</text>
<text x="80" y="56.4">A3</text>
<text x="120.7" y="56.4">A-</text>
<text x="204.5" y="59">GND</text>
<text x="212.8" y="56.9">JP1</text>
<text x="39.4" y="61.5">D9</text>
<text x="39.4" y="64">D10</text>
<text x="80" y="64">A6</text>
<text x="80" y="61.5">A5</text>
<text x="115.6" y="64">GND</text>
<text x="138.4" y="61.5">U2</text>
<text x="166.4" y="64">GND</text>
<text x="39.4" y="66.6">D11</text>
<text x="39.4" y="69.1">D12</text>
<text x="80" y="66.6">A7</text>
<text x="80" y="69.1">D13</text>
<text x="214.6" y="71.7">5V</text>
<text x="217.2" y="69.1">D1</text>
<text x="229.6" y="70.4">Din</text>
<text x="229.6" y="73.1">VDD</text>
<text x="229.6" y="75.7">GND</text>
<text x="217.2" y="81.8">GND</text>
<text x="223.8" y="79.3">SV1</text>
<text x="75.2" y="98.8">RFID_RC522</text>
<text x="122.7" y="98.8">ST7735R</text>
<text x="222.2" y="97.1">U3</text>
<text x="67.3" y="104.7">D7</text>
<text x="67.3" y="107.2">D13</text>
<text x="84.6" y="105">SDA</text>
<text x="84.6" y="107.7">SCK</text>
<text x="113" y="104.7">3V3</text>
<text x="130.6" y="105.4">Vin</text>
<text x="207" y="104.7">A-</text>
<text x="207" y="102.1">A+</text>
<text x="67.3" y="109.7">D11</text>
<text x="67.3" y="112.3">D12</text>
<text x="84.6" y="110.4">MOSI</text>
<text x="84.6" y="113">MISO</text>
<text x="113" y="109.7">GND</text>
<text x="113" y="112.3">D13</text>
<text x="130.6" y="108.1">(3V3 NC)</text>
<text x="130.6" y="110.8">GND</text>
<text x="130.6" y="113.4">SCK</text>
<text x="207" y="109.7">5V</text>
<text x="67.3" y="117.4">GND</text>
<text x="67.3" y="119.9">D6</text>
<text x="84.6" y="115.7">(IRQ NC)</text>
<text x="84.6" y="118.4">GND</text>
<text x="113" y="119.9">D9</text>
<text x="113" y="117.4">D10</text>
<text x="113" y="114.8">D11</text>
<text x="130.6" y="116.1">SI, (SO NC)</text>
<text x="130.6" y="118.8">TCS</text>
<text x="222.2" y="117.4">ADA_PAM8302</text>
<text x="67.3" y="122.4">3V3</text>
<text x="84.6" y="121">RST</text>
<text x="84.6" y="123.7">3V3</text>
<text x="113" y="122.4">D8</text>
<text x="130.6" y="121.4">RST</text>
<text x="130.6" y="124.1">D/C (CSS, LITE NC)</text>
<text x="209.5" y="122.4">GND</text>
<text x="79.1" y="127.5">SV4</text>
<text x="124.8" y="127.5">SV2</text>
<text x="109.5" y="154.2">SW1</text>
<text x="76" y="164">X1-1</text>
<text x="112.5" y="166.6">RAW</text>
<text x="76" y="169">X1-2</text>
<text x="87.6" y="175.8">GND</text>
</g>
<g font-size="2.6" fill="#808080">
<text x="61.5" y="29.9">U1</text>
<text x="62.2" y="66.6" transform="rotate(-90 62.2 66.6)">ARDUINONANO</text>
</g>
<g font-size="2.4" fill="#808080">
<text x="51.9" y="34.3">D1/TX</text>
<text x="65" y="34.3">RAW</text>
<text x="221.3" y="33.2">1</text>
<text x="221.3" y="35.8">2</text>
<text x="51.9" y="36.9">D0/RX</text>
<text x="51.9" y="39.4">RESET</text>
<text x="51.9" y="41.9">GND</text>
<text x="66.2" y="41.9">+5V</text>
<text x="133.1" y="39.4">VCC</text>
<text x="133.1" y="41.9">RX</text>
<text x="148.1" y="39.4">BUSY</text>
<text x="148.8" y="41.9">USB-</text>
<text x="221.3" y="38.3">3</text>
<text x="221.3" y="40.8">4</text>
<text x="51.9" y="44.5">D2</text>
<text x="51.9" y="47">D3</text>
<text x="64.4" y="47">AREF</text>
<text x="66.3" y="44.5">3V3</text>
<text x="133.1" y="44.5">TX</text>
<text x="133.1" y="47">DAC_R</text>
<text x="145.5" y="47">ADKEY2</text>
<text x="148.2" y="44.5">USB+</text>
<text x="221.3" y="43.4">5</text>
<text x="221.3" y="45.9">6</text>
<text x="51.9" y="49.6">D4</text>
<text x="51.9" y="52.1">D5</text>
<text x="67.5" y="49.6">A0</text>
<text x="67.5" y="52.1">A1</text>
<text x="133.1" y="49.6">DAC_L</text>
<text x="133.1" y="52.1">SPK1</text>
<text x="145.5" y="49.6">ADKEY1</text>
<text x="150.4" y="52.1">IO2</text>
<text x="217.5" y="53.5">1</text>
<text x="217.5" y="51">2</text>
<text x="51.9" y="54.6">D6</text>
<text x="51.9" y="57.2">D7</text>
<text x="51.9" y="59.7">D8</text>
<text x="67.5" y="54.6">A2</text>
<text x="67.5" y="57.2">A3</text>
<text x="67.5" y="59.7">A4</text>
<text x="133.1" y="54.6">GND</text>
<text x="133.1" y="57.2">SPK2</text>
<text x="147.9" y="54.6">GND1</text>
<text x="150.4" y="57.2">IO1</text>
<text x="51.9" y="62.3">D9</text>
<text x="51.9" y="64.8">D10</text>
<text x="67.5" y="62.3">A5</text>
<text x="67.5" y="64.8">A6</text>
<text x="51.9" y="67.3">D11</text>
<text x="51.9" y="69.9">D12</text>
<text x="66.1" y="69.9">D13</text>
<text x="67.5" y="67.3">A7</text>
<text x="221.3" y="68.8">1</text>
<text x="221.3" y="71.3">2</text>
<text x="221.3" y="73.8">3</text>
<text x="76.5" y="104.3">1</text>
<text x="76.5" y="106.9">2</text>
<text x="122.2" y="104.3">1</text>
<text x="122.2" y="106.9">2</text>
<text x="219.5" y="102.9">AIN+</text>
<text x="219.5" y="105.4">AIN-</text>
<text x="219.5" y="108">SD</text>
<text x="76.5" y="109.4">3</text>
<text x="76.5" y="111.9">4</text>
<text x="122.2" y="109.4">3</text>
<text x="122.2" y="111.9">4</text>
<text x="219.5" y="110.5">+V</text>
<text x="219.5" y="113.1">GND</text>
<text x="76.5" y="114.5">5</text>
<text x="76.5" y="117">6</text>
<text x="76.5" y="119.6">7</text>
<text x="122.2" y="114.5">5</text>
<text x="122.2" y="117">6</text>
<text x="122.2" y="119.6">7</text>
<text x="76.5" y="122.1">8</text>
<text x="122.2" y="122.1">8</text>
</g>
</svg>
